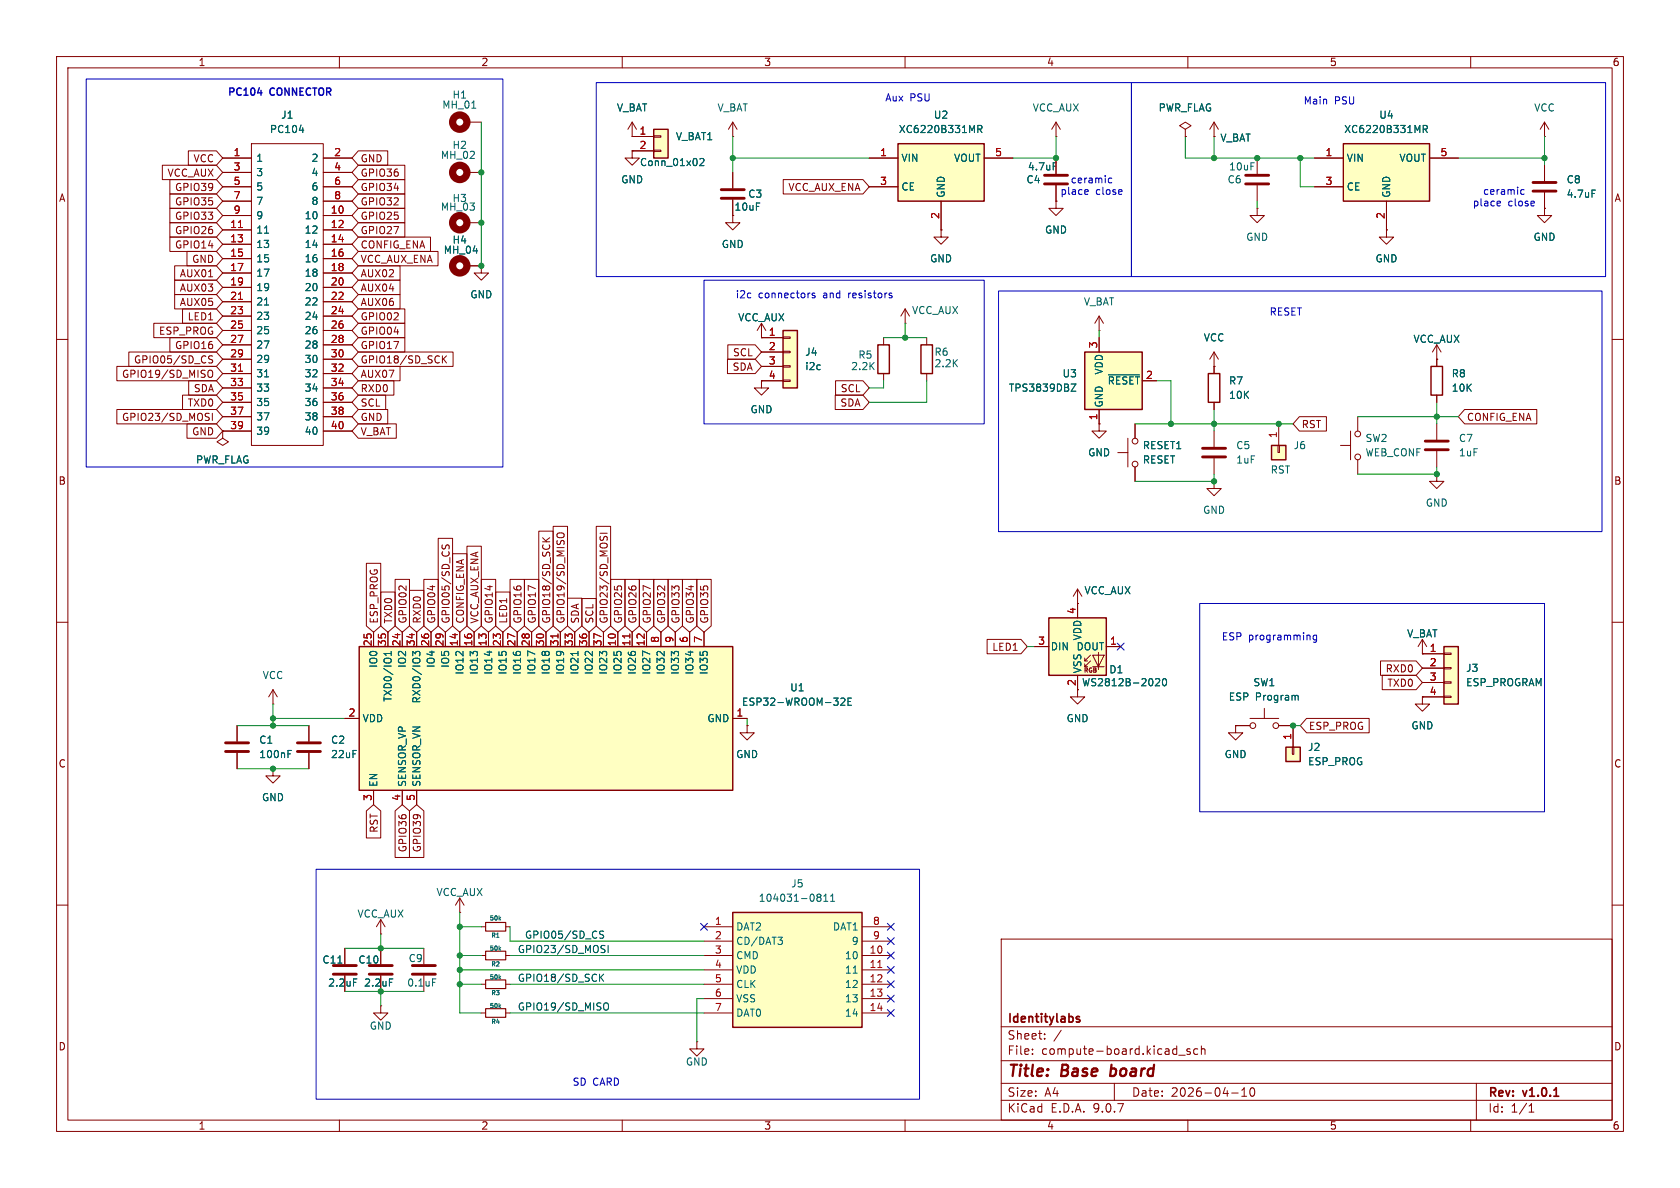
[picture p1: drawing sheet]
<svg xmlns="http://www.w3.org/2000/svg" width="297mm" height="210mm" viewBox="0 0 297 210" stroke-linecap="round" stroke-linejoin="round" font-family="sans-serif">
<g fill="none" stroke="#840000" stroke-width=".18">
<path d="M10 10h277v190h-277zM12 12h273v186h-273zM60 10v2M110 10v2M160 10v2M210 10v2M260 10v2M129.5 24.1h.1M129.5 21.6l-.7 1.3M129.5 21.6l.8 1.3M129.5 21.6v2.5M10 60h2"/>
<path d="M254 63.5v1.3M254 69.9v1.2M285 60h2M10 110h2M285 110h2M10 160h2M177 166h108v32h-108zM285 160h2M60 198v2M110 198v2M160 198v2M177 194.5h108"/>
<path d="M177 191.5h108M177 187.5h108M177 181.5h108M182.5 186.3v.1M182.5 185.5v.1M184.7 183.6v.1M184.7 182.8v.1M187.6 182.1l-1.3 2M197 191.5v3M208.4 186.5h1.1M210 198v2M210.4 185.5l-.4-.1-.2 .2 .1 .2 .5 .2v.3h-.6"/>
<path d="M211.7 185.5l-.4-.1-.3 .3v.4l.2 .2h.5M212.4 185.5l.2-.1 .4 .1v.9M212.4 184.9v1.5M217.7 193.2h1.2M219.5 193.8h.9M219.5 192.7l.5-.4v1.5M221.1 192.4l.2-.1a.81 .81 0 0 1 .6 .6 .81 .81 0 0 1-.3 .8l-.1 .1a.81 .81 0 0 1-.4-1.4zM260 198v2M261 191.5v6.5M270.3 196.6h.9M270.3 195.5l.4-.4v1.5"/>
</g>
<path d="M190.8 179.8l-.3-.1-.2 .2v.2l.5 .2v.3h-.5M274.7 193.8h.9" fill="none" stroke="#840000" stroke-width=".3"/>
<path d="M196.3 190.1l.1 .1M196.5 188.2l-.2 2" fill="none" stroke="#840000" stroke-width=".4"/>
<path d="M253 64.8h2v5.1h-2z" fill="none" stroke="#840000" stroke-width=".25"/>
<path d="M115.6 22.9h2.5v5h-2.5z" fill="#ffffc2"/>
<path d="M115.6 22.9h2.5v5h-2.5z" fill="none" stroke="#840000" stroke-width=".25"/>
<g fill="none" stroke="#840000" stroke-width=".18">
<path d="M111.8 26.7v1.2h1.2l-1.2 1.3-1.3-1.3h1.3M111.8 26.7h.1M111.8 24.1h3.8M111.8 26.7h3.8M115.6 24h1.2v.3h-1.2zM115.6 26.5h1.2v.3h-1.2zM129.5 38.1v1.3h1.3l-1.3 1.2-1.2-1.2h1.2M129.5 38.1h.1M129.5 30.5v2.8M129.5 35.3v2.8M273 24.1h.1M273 36.8v1.3h1.3l-1.3 1.3-1.2-1.3h1.2"/>
<path d="M273 36.8h.1M273 21.6v2.5M273 29.2v2.8M273 34v2.8M273 21.6l-.7 1.3M273 21.6l.8 1.3M132.1 128.3v1.2h1.2l-1.2 1.3-1.3-1.3h1.3M132.1 128.3h.1"/>
</g>
<path d="M123.7 28.1l.5-.1 .2 .4-.7 .9h.7M281.4 33.6h.7" fill="none" stroke="#006464" stroke-width=".18"/>
<path d="M127.5 35.1h4.1M127.5 33.5h4.1M271 32.3h4.1M271 33.8h4.1" fill="none" stroke="#840000" stroke-width=".51"/>
<path d="M237.5 25.4h15.2v10.2h-15.2z" fill="#ffffc2"/>
<path d="M237.5 25.4h15.2v10.2h-15.2zM213.6 66h2v5.1h-2z" fill="none" stroke="#840000" stroke-width=".25"/>
<g fill="none" stroke="#840000" stroke-width=".18">
<path d="M111.8 24.1h.1M111.8 21.6l-.8 1.3M111.8 21.6l.7 1.3M111.8 21.6v2.5M186.7 35.6v1.2h1.3l-1.3 1.3-1.3-1.3h1.3M186.7 35.6h.1M186.7 27.9v2.8M186.7 32.8v2.8M209.5 22.9l1.1-.7-1.1-.6-1 .6 1 .7v1.2M209.5 24.1h.1M214.6 24.1h.1M214.6 21.6v2.5"/>
<path d="M214.6 21.6l-.7 1.3M214.6 21.6l.8 1.3M222.2 36.8v1.3h1.3l-1.3 1.3-1.2-1.3h1.2M222.2 36.8h.1M222.2 27.9v2.8M222.2 32.8v2.8M232.4 27.9h5.1M232.4 33h5.1M245.1 35.6v5M252.7 27.9h5.1M166.4 40.6v1.3h1.2l-1.2 1.3-1.3-1.3h1.3M166.4 40.6h.1"/>
<path d="M245.1 40.6v1.3h1.3l-1.3 1.3-1.3-1.3h1.3M245.1 40.6h.1M214.6 64.8h.1M214.6 62.2l-.7 1.3M214.6 62.2l.8 1.3M214.6 62.2v3.8M214.6 71.1v1.3M254 63.5h.1M254 61l-.8 1.2M254 61l.8 1.2M254 61v2.5M254 74.9v2.8"/>
<path d="M254 79.8v2.8"/>
</g>
<path d="M186.2 28.8h.6M251.6 22.8h.6l.1-.2v-.3l-.7-.1v1.2M251.9 22.8l.4 .6" fill="none" stroke="#006464" stroke-width=".18"/>
<path d="M184.7 31h4M184.7 32.5h4M220.2 31h4.1M220.2 32.5h4.1M252 78h4M252 79.5h4" fill="none" stroke="#840000" stroke-width=".51"/>
<path d="M158.7 25.4h15.3v10.2h-15.3z" fill="#ffffc2"/>
<path d="M158.7 25.4h15.3v10.2h-15.3zM162.8 61h2v5h-2z" fill="none" stroke="#840000" stroke-width=".25"/>
<g fill="none" stroke="#840000" stroke-width=".18">
<path d="M153.7 27.9h5M153.7 33h5M166.4 35.6v5M174 27.9h5.1M186.7 24.1h.1M186.7 21.6l-.8 1.3M186.7 21.6l.8 1.3M186.7 21.6v2.5M160 57.2h.1M160 54.6l-.7 1.3M160 54.6l.8 1.3M160 54.6v2.6"/>
<path d="M163.8 59.7v1.3M163.8 66v1.3M67.3 165.1h.1M67.3 162.6l-.8 1.2M67.3 162.6l.8 1.2M67.3 162.6v2.5"/>
</g>
<path d="M172.9 22.8h.6l.1-.2-.1-.3-.6-.1v1.2M173.2 22.8l.4 .6" fill="none" stroke="#006464" stroke-width=".18"/>
<path d="M129.5 161.3h22.9v20.3h-22.9z" fill="#ffffc2"/>
<path d="M129.5 161.3h22.9v20.3h-22.9z" fill="none" stroke="#840000" stroke-width=".25"/>
<g fill="none" stroke="#840000" stroke-width=".18">
<path d="M48.3 124.5h.1M48.3 121.9l-.8 1.3M48.3 121.9l.7 1.3M48.3 121.9v2.6M54.6 128.3v2.8M54.6 133.1v2.8M81.3 158.8l-.8 1.2M81.3 158.8l.7 1.2M81.3 158.8v2.5M61 167.6v2.8M61 172.5v2.8M67.3 177.8v1.3h1.3l-1.3 1.2-1.3-1.2h1.3"/>
<path d="M67.3 177.8h.1M67.3 167.6v2.8M67.3 172.5v2.8M74.9 167.6v2.8M74.9 172.5v2.8M81.3 161.3h.1M85.1 163.8h.8M85.1 168.9h.8M85.1 174h.8M85.1 179.1h.8M89.4 163.8h.8M89.4 168.9h.8"/>
<path d="M89.4 174h.8M89.4 179.1h.8M124.5 163.8h5M124.5 166.4h5M124.5 168.9h5M124.5 171.5h5M124.5 174h5M124.5 176.5h5M124.5 179.1h5M152.4 163.8h5.1M152.4 166.4h5.1M152.4 168.9h5.1"/>
<path d="M152.4 171.5h5.1M152.4 174h5.1M152.4 176.5h5.1M152.4 179.1h5.1M123.2 184.2v1.2h1.3l-1.3 1.3-1.3-1.3h1.3M123.2 184.2h.1"/>
</g>
<g fill="none" stroke="#006464" stroke-width=".18">
<path d="M144.7 158.1h.2l.2 .2-.2 .3M144.7 158.6h.2M144.9 158.6l.2 .2v.3l-.1 .2h-.3M145.6 159.3h.8M145.6 158.4l.4-.3v1.2M146.8 159.3h.8M146.8 158.4l.4-.3v1.2M59.7 170.3h.8M62.5 173h.6M68.8 173h.7M76.5 173h.6M137.5 165.7h.8l-.4 .5"/>
<path d="M138.1 166.2l.2 .2v.3l-.2 .2M150.8 172h.7"/>
</g>
<path d="M155.2 171h.7" fill="none" stroke="#a90000" stroke-width=".18"/>
<path d="M85.9 163.1h3.5v1.5h-3.5zM85.9 178.3h3.5v1.5h-3.5zM85.9 168.1h3.5v1.6h-3.5zM85.9 173.2h3.5v1.6h-3.5z" fill="none" stroke="#840000" stroke-width=".2"/>
<path d="M52.6 131.3h4M52.6 132.8h4M58.9 170.7h4.1M58.9 172.2h4.1M65.3 170.7h4M65.3 172.2h4M72.9 170.7h4.1M72.9 172.2h4.1" fill="none" stroke="#840000" stroke-width=".51"/>
<path d="M63.5 114.3h66v25.4h-66z" fill="#ffffc2"/>
<path d="M63.5 114.3h66v25.4h-66z" fill="none" stroke="#840000" stroke-width=".25"/>
<g fill="none" stroke="#840000" stroke-width=".18">
<path d="M39.4 30.5h5M39.4 27.9h5M39.4 33h5M39.4 35.6h5M39.4 38.1h5M44.4 25.4h12.7v53.3h-12.7zM57.1 30.5h5.1M57.1 27.9h5.1M57.1 33h5.1M57.1 35.6h5.1M57.1 38.1h5.1M82.5 30.5h2.6"/>
<path d="M82.5 21.6h2.6M82.5 39.4h2.6M39.4 40.6h5M39.4 43.2h5M39.4 45.7h5M39.4 48.3h5M39.4 50.8h5M39.4 53.3h5M39.4 55.9h5M39.4 58.4h5M57.1 40.6h5.1M57.1 43.2h5.1"/>
<path d="M57.1 45.7h5.1M57.1 48.3h5.1M57.1 50.8h5.1M57.1 53.3h5.1M57.1 55.9h5.1M57.1 58.4h5.1M82.5 47h2.6M85.1 47v1.3h1.3l-1.3 1.2-1.3-1.2h1.3M85.1 47h.1M134.6 59.7h.1M134.6 57.2l-.7 1.2M134.6 57.2l.8 1.2"/>
<path d="M134.6 57.2v2.5M39.4 76.2v1.3l1 .6-1 .6-1-.6 1-.6M39.4 76.2h.1M39.4 61h5M39.4 63.5h5M39.4 66h5M39.4 68.6h5M39.4 71.1h5M39.4 73.7h5M39.4 76.2h5M57.1 61h5.1M57.1 63.5h5.1"/>
<path d="M57.1 66h5.1M57.1 68.6h5.1M57.1 71.1h5.1M57.1 73.7h5.1M57.1 76.2h5.1M66 111.8v2.5M68.6 111.8v2.5M71.1 111.8v2.5M73.7 111.8v2.5M76.2 111.8v2.5M78.7 111.8v2.5M81.3 111.8v2.5"/>
<path d="M83.8 111.8v2.5M86.4 111.8v2.5M88.9 111.8v2.5M91.4 111.8v2.5M94 111.8v2.5M96.5 111.8v2.5M99.1 111.8v2.5M101.6 111.8v2.5M104.1 111.8v2.5M106.7 111.8v2.5M109.2 111.8v2.5M111.8 111.8v2.5"/>
<path d="M114.3 111.8v2.5M116.8 111.8v2.5M119.4 111.8v2.5M121.9 111.8v2.5M124.5 111.8v2.5M41.9 128.3v2.8M41.9 133.1v2.8M48.3 135.9v1.3h1.2l-1.2 1.2-1.3-1.2h1.3M48.3 135.9h.1M61 127h2.5M66 139.7v2.5M71.1 139.7v2.5"/>
<path d="M73.7 139.7v2.5M129.5 127h2.6"/>
</g>
<g fill="none" stroke="#006464" stroke-width=".18">
<path d="M83.4 19.1h.7M52.9 23h.8M46.8 41.2h.7M46.8 53.9h.7M46.8 66.6h.7M69.2 115.2v.7M69.2 115.5h-1.3l.4 .4M74.2 115.9v-.5l-.1-.2h-.5l-.1 .4-.5-.4v.7M102.2 115.2v.7M50.9 133.3h.4M50.9 132.7h.6M148.7 123.5l.4-.1 .3 .4-.8 .9h.8"/>
<path d="M149.9 124h.4M150.5 123.4h-.6v1.3h.6"/>
</g>
<path d="M42.2 40.2h.7M42.2 52.9h.7M42.2 65.6h.7M98.6 112.1v.7M111.3 112.1v.7" fill="none" stroke="#a90000" stroke-width=".18"/>
<path d="M39.9 131.3h4M39.9 132.8h4" fill="none" stroke="#840000" stroke-width=".51"/>
<g fill="none" stroke="#840000" stroke-width="1.3">
<circle cx="81.3" cy="21.6" r="1.27"/>
<circle cx="81.3" cy="39.4" r="1.27"/>
<circle cx="81.3" cy="30.5" r="1.27"/>
<circle cx="81.3" cy="47" r="1.27"/>
</g>
<path d="M138.4 58.4h2.6v10.2h-2.6z" fill="#ffffc2"/>
<path d="M138.4 58.4h2.6v10.2h-2.6zM155.2 61h2v5h-2z" fill="none" stroke="#840000" stroke-width=".25"/>
<g fill="none" stroke="#840000" stroke-width=".18">
<path d="M134.6 59.7h3.8M138.4 59.6h1.3v.2h-1.3zM156.2 59.7v1.3M194.3 58.4h.1M194.3 55.9l-.8 1.3M194.3 55.9l.8 1.3M194.3 55.9v2.5M134.6 67.3v1.3h1.3l-1.3 1.3-1.3-1.3h1.3M134.6 67.3h.1M134.6 62.2h3.8M134.6 64.8h3.8M134.6 67.3h3.8"/>
<path d="M138.4 62.1h1.3v.3h-1.3zM138.4 64.6h1.3v.3h-1.3zM138.4 67.2h1.3v.2h-1.3zM156.2 66v1.3M214.6 76.2v2.8M237 78.7h1.8M238.8 76.2v5.1M240 73.7v2.5M214.6 85.1v1.3h1.3l-1.3 1.2-1.2-1.2h1.2M214.6 85.1h.1M214.6 81v2.8M240 81.3v2.5"/>
<path d="M254 83.8v1.3h1.3l-1.3 1.3-1.3-1.3h1.3M254 83.8h.1M190.5 106.7h.1M190.5 104.1l-.8 1.3M190.5 104.1l.8 1.3M190.5 104.1v2.6M190.5 121.9v1.3h1.3l-1.3 1.3-1.3-1.3h1.3"/>
<circle cx="240" cy="76.7" r=".51"/>
<circle cx="240" cy="80.8" r=".51"/>
</g>
<path d="M212.6 79.2h4.1M212.6 80.8h4.1" fill="none" stroke="#840000" stroke-width=".51"/>
<path d="M224.8 78.7h2.5v2.6h-2.5z" fill="#ffffc2"/>
<path d="M224.8 78.7h2.5v2.6h-2.5z" fill="none" stroke="#840000" stroke-width=".25"/>
<path d="M225.9 78.7h.3v1.3h-.3zM226.1 74.9v3.8" fill="none" stroke="#840000" stroke-width=".18"/>
<path d="M185.4 109.2h10.2v10.2h-10.2z" fill="#ffffc2"/>
<path d="M182.9 114.3h2.5M190.5 106.7v2.5M190.5 119.4v2.5M191.8 116.8h.5M191.8 117.9h.5M192.8 115.8l-1 1v-.5M192.8 116.8l-1 1.1v-.6M193.2 115.8h2l-1 2.1zM193.2 117.9h2M194.2 115.3v3.1M195.6 114.3h2.5" fill="none" stroke="#840000" stroke-width=".18"/>
<path d="M185.4 109.2h10.2v10.2h-10.2z" fill="none" stroke="#840000" stroke-width=".25"/>
<path d="M204.3 120.1l.5-.1 .2 .3-.8 .9h.8M205.6 120.1l.2-.1a.68 .68 0 0 1 .4 .6 .68 .68 0 0 1-.4 .6l-.2-.1-.1-.4z" fill="none" stroke="#006464" stroke-width=".18"/>
<path d="M255.3 114.3h2.5v10.2h-2.5z" fill="#ffffc2"/>
<path d="M255.3 114.3h2.5v10.2h-2.5z" fill="none" stroke="#840000" stroke-width=".25"/>
<g fill="none" stroke="#840000" stroke-width=".18">
<path d="M251.5 115.6h.1M251.5 115.6h3.8M251.5 118.1h3.8M251.5 113l-.8 1.3M251.5 113l.7 1.3M251.5 113v2.6M255.3 115.4h1.2v.3h-1.2zM255.3 118h1.2v.2h-1.2zM251.5 123.2v1.3h1.2l-1.2 1.2-1.3-1.2h1.3M251.5 123.2h.1M251.5 120.7h3.8M251.5 123.2h3.8"/>
<path d="M255.3 120.5h1.2v.3h-1.2zM255.3 123.1h1.2v.2h-1.2z"/>
</g>
<path d="M227.3 132.1h2.6v2.5h-2.6z" fill="#ffffc2"/>
<path d="M227.3 132.1h2.6v2.5h-2.6z" fill="none" stroke="#840000" stroke-width=".25"/>
<g fill="none" stroke="#840000" stroke-width=".18">
<path d="M218.4 128.3v1.2h1.3l-1.3 1.3-1.2-1.3h1.2M218.4 128.3h.1M218.4 128.3h2.6M221 127h5.1M223.5 125.2v1.8M226.1 128.3h2.5v3.8M228.5 132.1h.2v1.3h-.2z"/>
<circle cx="221.5" cy="128.3" r=".51"/>
<circle cx="225.6" cy="128.3" r=".51"/>
</g>
<path d="M229.1 122.9l.4 .2v.7" fill="none" stroke="#006464" stroke-width=".18"/>
<path d="M191.8 62.2h10.1v10.2h-10.1z" fill="#ffffc2"/>
<path d="M191.8 62.2h10.1v10.2h-10.1z" fill="none" stroke="#840000" stroke-width=".25"/>
<g fill="none" stroke="#840000" stroke-width=".18">
<path d="M28.7 29.2h9.6l1.1 1.3-1.1 1.3h-9.6zM30 36.8h8.3l1.1 1.3-1.1 1.3h-8.3zM30 39.4h8.3l1.1 1.2-1.1 1.3h-8.3zM30 34.3h8.3l1.1 1.3-1.1 1.2h-8.3zM30 31.7h8.3l1.1 1.3-1.1 1.3h-8.3zM33.3 26.7h5l1.1 1.2-1.1 1.3h-5zM39.4 27.9h5M39.4 33h5M39.4 30.5h5M39.4 35.6h5M39.4 38.1h5M57.1 27.9h5.1"/>
<path d="M57.1 33h5.1M57.1 30.5h5.1M57.1 35.6h5.1M57.1 38.1h5.1M63.3 39.4h8.3v2.5h-8.3l-1.1-1.3zM63.3 36.8h8.3v2.6h-8.3l-1.1-1.3zM63.3 34.3h8.3v2.5h-8.3l-1.1-1.2zM63.3 26.7h5.2v2.5h-5.2l-1.1-1.3zM63.3 29.2h8.3v2.6h-8.3l-1.1-1.3zM63.3 31.7h8.3v2.6h-8.3l-1.1-1.3zM111.8 26.7h.1M111.8 24.1h.1"/>
<path d="M111.8 24.1h3.8M111.8 26.7h3.8M129.5 38.1h.1M129.5 30.5v2.8M129.5 35.3v2.8M138.5 31.7h14.1l1.1 1.3-1.1 1.3h-14.1zM153.7 27.9h5M153.7 33h5M166.4 35.6v5M174 27.9h5.1M186.7 35.6h.1M186.7 27.9v2.8"/>
<path d="M186.7 32.8v2.8M209.5 24.1h.1M214.6 24.1h.1M232.4 27.9h5.1M232.4 33h5.1M245.1 35.6v5M252.7 27.9h5.1M273 36.8h.1M273 29.2v2.8M273 34v2.8M27.2 57.1h11.1l1.1 1.3-1.1 1.3h-11.1zM30 41.9h8.3l1.1 1.3-1.1 1.3h-8.3z"/>
<path d="M30 59.7h8.3l1.1 1.3-1.1 1.2h-8.3zM30.9 47h7.4l1.1 1.3-1.1 1.2h-7.4zM30.9 49.5h7.4l1.1 1.3-1.1 1.3h-7.4zM30.9 52.1h7.4l1.1 1.2-1.1 1.3h-7.4zM32.3 54.6h6l1.1 1.3-1.1 1.3h-6zM33.1 44.4h5.2l1.1 1.3-1.1 1.3h-5.2zM36.9 48.9h.7M39.4 40.6h5M39.4 43.2h5M39.4 45.7h5M39.4 48.3h5M39.4 50.8h5"/>
<path d="M39.4 53.3h5M39.4 55.9h5M39.4 58.4h5M57.1 40.6h5.1M57.1 43.2h5.1M57.1 45.7h5.1M57.1 48.3h5.1M57.1 50.8h5.1M57.1 53.3h5.1M57.1 55.9h5.1M57.1 58.4h5.1M63.3 49.5h7.4v2.6h-7.4l-1.1-1.3z"/>
<path d="M63.3 47h7.4v2.5h-7.4l-1.1-1.2zM63.3 59.7h8.3v2.5h-8.3l-1.1-1.2zM63.3 52.1h7.4v2.5h-7.4l-1.1-1.3zM63.3 41.9h12.8v2.6h-12.8l-1.1-1.3zM63.3 44.4h14.1v2.6h-14.1l-1.1-1.3zM63.3 54.6h8.3v2.6h-8.3l-1.1-1.3zM63.3 57.1h8.3v2.6h-8.3l-1.1-1.3zM82.5 47h2.6M85.1 47h.1M134.6 59.7h.1M134.6 59.7h3.8M166.4 40.6h.1"/>
<path d="M194.3 59.7v2.5M245.1 40.6h.1M20.7 72.4h17.6l1.1 1.3-1.1 1.2h-17.6zM20.7 64.8h17.6l1.1 1.2-1.1 1.3h-17.6zM22.8 62.2h15.5l1.1 1.3-1.1 1.3h-15.5zM32.3 69.8h6l1.1 1.3-1.1 1.3h-6zM33.1 74.9h5.2l1.1 1.3-1.1 1.3h-5.2zM33.4 67.3h4.9l1.1 1.3-1.1 1.3h-4.9zM36.5 73.1h.5M36.8 73.7l.2 .3-.2 .3M36.8 65.6l.3-.2a.43 .43 0 0 1 .5 .5v.4a.43 .43 0 0 1-.3 .4 .43 .43 0 0 1-.5-.2M36.9 63.3l.7 .5-.2 .4-.5-.1"/>
<path d="M37.5 73.1v1.2M37.6 63l-.5-.1-.2 .2M39.4 76.2h.1M39.4 61h5M39.4 63.5h5M39.4 66h5M39.4 68.6h5M39.4 71.1h5M39.4 73.7h5M39.4 76.2h5M57.1 61h5.1M57.1 63.5h5.1"/>
<path d="M57.1 66h5.1M57.1 68.6h5.1M57.1 71.1h5.1M57.1 73.7h5.1M57.1 76.2h5.1M63.3 67.3h6.3v2.6h-6.3l-1.1-1.3zM63.3 74.9h6.8v2.6h-6.8l-1.1-1.3zM63.3 72.4h5.2v2.5h-5.2l-1.1-1.2zM63.3 62.2h16.8v2.6h-16.8l-1.1-1.3zM63.3 69.8h4.9v2.6h-4.9l-1.1-1.3zM63.3 64.8h7.4v2.5h-7.4l-1.1-1.3zM78.4 63.4l.5 .8"/>
<path d="M78.9 62.9l-.7 .7M128.6 63.5h4.9l1.1 1.3-1.1 1.2h-4.9zM128.7 61h4.8l1.1 1.2-1.1 1.3h-4.8zM134.6 67.3h.1M134.6 67.3h3.8M134.6 62.2h3.8M134.6 64.8h3.8M147.7 69.8h4.9l1.1 1.3-1.1 1.3h-4.9zM147.7 67.3h4.9l1.1 1.3-1.1 1.3h-4.9zM194.3 74.9v1.3h1.3l-1.3 1.3-1.3-1.3h1.3M194.3 74.9h.1M194.3 72.4v2.5"/>
<path d="M199.4 77.5v5.1M200.7 74.9v2.6M201.9 67.3h2.6M214.6 64.8h.1M214.6 64.8v1.2M214.6 71.1v1.3M229.7 73.7h4.8v2.5h-4.8l-1.1-1.3zM254 63.5h.1M254 63.5v1.3M254 69.9v1.2M258.9 72.4h12.8v2.5h-12.8l-1.1-1.2zM64.8 99.6h2.5v11l-1.3 1.2-1.2-1.2z"/>
<path d="M77.5 95.2h2.5v15.4l-1.3 1.2-1.2-1.2zM78.2 96.3l-.1 .5 .3 .2M78.5 97l.5-.7 .4 .3-.1 .4M80 97.9h2.6v12.7l-1.3 1.2-1.3-1.2zM82.5 96.6h2.6v14l-1.3 1.2-1.3-1.2zM95.2 93.9h2.6v16.7l-1.3 1.2-1.3-1.2zM95.9 95.1l.7 .7M97.2 95.1l-.7 .5M97.8 93h2.5v17.6l-1.2 1.2-1.3-1.2zM98.6 95l-.1-.3a.43 .43 0 0 1 .4-.5h.4a.43 .43 0 0 1 .4 .3 .43 .43 0 0 1-.2 .5M105.4 93h2.6v17.6l-1.3 1.2-1.3-1.2zM106.1 94.3h1.3"/>
<path d="M106.1 94.8v.5M106.7 95.1l.3-.3 .4 .3M197.6 80h1.8M200.7 82.6v2.5M66 111.8v2.5M67.3 104.7h2.6v5.9l-1.3 1.2-1.3-1.2zM68.6 111.8v2.5M69.8 102.4h2.6v8.2l-1.3 1.2-1.3-1.2zM71.1 111.8v2.5M72.4 104.4h2.5v6.2l-1.2 1.2-1.3-1.2zM73.7 111.8v2.5M74.9 102.4h2.6v8.2l-1.3 1.2-1.3-1.2z"/>
<path d="M76.2 111.8v2.5M78.7 111.8v2.5M81.3 111.8v2.5M83.8 111.8v2.5M85.1 102.4h2.5v8.2l-1.2 1.2-1.3-1.2zM86.4 111.8v2.5M87.6 104.7h2.6v5.9l-1.3 1.2-1.3-1.2zM88.9 111.8v2.5M90.2 102.4h2.5v8.2l-1.3 1.2-1.2-1.2zM91.4 111.8v2.5M92.7 102.4h2.6v8.2l-1.3 1.2-1.3-1.2zM94 111.8v2.5"/>
<path d="M96.5 111.8v2.5M99.1 111.8v2.5M100.3 105.7h2.6v4.9l-1.3 1.2-1.3-1.2zM101.6 111.8v2.5M102.9 105.8h2.5v4.8l-1.3 1.2-1.2-1.2zM104.1 111.8v2.5M106.7 111.8v2.5M107.9 102.4h2.6v8.2l-1.3 1.2-1.3-1.2zM109.2 111.8v2.5M110.5 102.4h2.5v8.2l-1.2 1.2-1.3-1.2zM111.8 111.8v2.5M113 102.4h2.6v8.2l-1.3 1.2-1.3-1.2z"/>
<path d="M114.3 111.8v2.5M115.6 102.4h2.5v8.2l-1.3 1.2-1.2-1.2zM116.8 111.8v2.5M118.1 102.4h2.6v8.2l-1.3 1.2-1.3-1.2zM119.4 111.8v2.5M120.6 102.4h2.6v8.2l-1.3 1.2-1.3-1.2zM121.9 111.8v2.5M123.2 102.4h2.5v8.2l-1.2 1.2-1.3-1.2zM124.5 111.8v2.5M174.5 113h6l1.1 1.3-1.1 1.3h-6zM182.9 114.3h2.5M190.5 106.7h.1"/>
<path d="M190.5 106.7v2.5M190.5 119.4v2.5M195.6 114.3h2.5M244.1 116.8h6.2l1.2 1.3-1.2 1.3h-6.2zM244.4 119.4h5.9l1.2 1.3-1.2 1.2h-5.9zM251.5 115.6h.1M251.5 115.6h3.8M251.5 118.1h3.8M41.9 128.3v2.8M41.9 133.1v2.8M48.3 135.9h.1M54.6 128.3v2.8"/>
<path d="M54.6 133.1v2.8M61 127h2.5M66 139.7v2.5M71.1 139.7v2.5M73.7 139.7v2.5M129.5 127h2.6M132.1 128.3h.1M218.4 128.3h.1M218.4 128.3h2.6M226.1 128.3h2.5v3.8M231 127h11.1v2.5h-11.1l-1.1-1.2zM251.5 123.2h.1"/>
<path d="M251.5 120.7h3.8M251.5 123.2h3.8M64.8 143.4l1.2-1.2 1.3 1.2v4.7h-2.5zM69.8 143.4l1.3-1.2 1.3 1.2v8.2h-2.6zM72.4 143.4l1.3-1.2 1.2 1.2v8.2h-2.5zM61 167.6v2.8M61 172.5v2.8M67.3 167.6v2.8M67.3 172.5v2.8"/>
<circle cx="200.7" cy="78" r=".51"/>
<circle cx="200.7" cy="82" r=".51"/>
</g>
<g fill="none" stroke="#006464" stroke-width=".18">
<path d="M52.9 23h.8M123.7 28.1l.5-.1 .2 .4-.7 .9h.7M172.9 22.8h.6l.1-.2-.1-.3-.6-.1v1.2M173.2 22.8l.4 .6M186.2 28.8h.6M251.6 22.8h.6l.1-.2v-.3l-.7-.1v1.2M251.9 22.8l.4 .6M281.4 33.6h.7M46.8 41.2h.7M46.8 53.9h.7M46.8 66.6h.7M189.4 67.9h.8l-.8 1.3h.8"/>
<path d="M196 66.3h5.4M69.2 115.2v.7M69.2 115.5h-1.3l.4 .4M74.2 115.9v-.5l-.1-.2h-.5l-.1 .4-.5-.4v.7M102.2 115.2v.7M50.9 133.3h.4M50.9 132.7h.6M148.7 123.5l.4-.1 .3 .4-.8 .9h.8M149.9 124h.4M150.5 123.4h-.6v1.3h.6M204.3 120.1l.5-.1 .2 .3-.8 .9h.8M205.6 120.1l.2-.1a.68 .68 0 0 1 .4 .6 .68 .68 0 0 1-.4 .6l-.2-.1-.1-.4z"/>
<path d="M229.1 122.9l.4 .2v.7M59.7 170.3h.8M62.5 173h.6M68.8 173h.7"/>
</g>
<path d="M106 165l.7 .5-.2 .4-.5-.1M106.2 172.8l.5 .7M106.5 167.1l.5 .1M106.7 172.2l-.7 .7M106.7 164.6h-.5l-.2 .2M106.7 167.8l.3 .2-.3 .4M106.8 177.5l.2-.2a.43 .43 0 0 1 .6 .4v.4a.43 .43 0 0 1-.3 .5 .43 .43 0 0 1-.5-.2M107.5 167.1v1.3" fill="none" stroke="#0f0f0f" stroke-width=".18"/>
<g fill="none" stroke="#009600" stroke-width=".18">
<path d="M85.1 21.6v25.4M129.5 27.9h24.2M129.5 24.1v6.4M186.7 24.1v3.8h-7.6M209.5 24.1v3.8h22.9M214.6 24.1v3.8M222.2 35.6v1.2M229.9 27.9v5.1h2.5M257.8 27.9h15.2M273 24.1v5.1M156.2 59.7h7.6M160 57.2v2.5"/>
<path d="M194.3 58.4v1.3M156.2 67.3v1.3h-2.5M163.8 67.3v3.8h-10.1M200.7 74.9h27.9M204.5 67.3h2.5v7.6M214.6 72.4v3.8M240 73.7h17.8M254 71.1v3.8M214.6 83.8v1.3h-13.9M254 82.6v1.2h-14M181.6 114.3h1.3M41.9 128.3h12.7"/>
<path d="M41.9 135.9h12.7M48.3 124.5v3.8M48.3 127h12.7M132.1 127v1.3M228.6 128.3h1.3M61 167.6h13.9M61 175.3h13.9M67.3 165.1v2.5M67.3 175.3v2.5M81.3 174h3.8M81.3 168.9h3.8M81.3 171.5h43.2"/>
<path d="M81.3 161.3v17.8h3.8M81.3 163.8h3.8M90.2 174h34.3M90.2 168.9h34.3M90.2 179.1h34.3M90.2 163.8v2.6h34.3M124.5 176.5h-1.3v7.7"/>
</g>
<g fill="none" stroke="#000084" stroke-width=".18">
<path d="M197.5 113.7l1.2 1.2M198.7 113.7l-1.2 1.2M123.9 163.2l1.2 1.2M125.1 163.2l-1.2 1.2M156.9 163.2l1.2 1.2M156.9 165.8l1.2 1.2M156.9 170.8l1.2 1.3M156.9 178.5l1.2 1.2M156.9 168.3l1.2 1.2M156.9 173.4l1.2 1.2M156.9 175.9l1.2 1.2M158.1 163.2l-1.2 1.2"/>
<path d="M158.1 165.8l-1.2 1.2M158.1 170.8l-1.2 1.3M158.1 178.5l-1.2 1.2M158.1 168.3l-1.2 1.2M158.1 173.4l-1.2 1.2M158.1 175.9l-1.2 1.2"/>
</g>
<g fill="none" stroke="#0000c2" stroke-width=".18">
<path d="M15.2 14h73.7v68.6h-73.7zM105.4 14.6h94.6v34.3h-94.6zM200 14.6h83.8v34.3h-83.8zM192 33.5l.3 .1 .1 .2-.6 .1M192.3 34.3l-.3 .1M195.9 32.1l.3 .2h.3M196.5 31.5h-.3l-.3 .2M264.8 35.6h.4l.1 .3-.6 .1M265.2 36.3l-.4 .1M268.8 34.1l.3 .3 .3-.1M269.4 33.6l-.3-.1-.3 .3M124.5 49.5h49.5v25.4h-49.5z"/>
<path d="M144 51.9l-.3-.1-.1 .2v.2l.4 .1v.3h-.4M157.4 52.2l.3 .1v.2l-.2 .2h-.2M157.4 51.8l.3 .1M176.5 51.4h106.7v42.6h-106.7zM212.1 106.7h60.9v36.8h-60.9zM232.8 112.3v1l-.3 .2h-.3M232.8 112.3h-.4l-.3 .2 .2 .6h.5M55.9 153.7h106.7v40.6h-106.7z"/>
</g>
<path d="M45.5 16.4h.8M46.1 16v.8" fill="none" stroke="#0000c2" stroke-width=".25"/>
<path d="M42.2 40.2h.7M42.2 52.9h.7M42.2 65.6h.7M98.6 112.1v.7M111.3 112.1v.7" fill="none" stroke="#a90000" stroke-width=".18"/>
<g fill="#009600" stroke="#009600" stroke-width=".18">
<circle cx="254" cy="83.8" r=".46"/>
<circle cx="207" cy="74.9" r=".46"/>
<circle cx="214.6" cy="85.1" r=".46"/>
<circle cx="228.6" cy="128.3" r=".46"/>
<circle cx="160" cy="59.7" r=".46"/>
<circle cx="229.9" cy="27.9" r=".46"/>
<circle cx="186.7" cy="27.9" r=".46"/>
<circle cx="222.2" cy="27.9" r=".46"/>
<circle cx="214.6" cy="27.9" r=".46"/>
<circle cx="214.6" cy="74.9" r=".46"/>
<circle cx="226.1" cy="74.9" r=".46"/>
<circle cx="273" cy="27.9" r=".46"/>
<circle cx="254" cy="73.7" r=".46"/>
<circle cx="85.1" cy="30.5" r=".46"/>
<circle cx="85.1" cy="39.4" r=".46"/>
<circle cx="85.1" cy="47" r=".46"/>
<circle cx="129.5" cy="27.9" r=".46"/>
<circle cx="48.3" cy="128.3" r=".46"/>
<circle cx="81.3" cy="171.5" r=".46"/>
<circle cx="81.3" cy="168.9" r=".46"/>
<circle cx="81.3" cy="163.8" r=".46"/>
<circle cx="48.3" cy="127" r=".46"/>
<circle cx="48.3" cy="135.9" r=".46"/>
<circle cx="81.3" cy="174" r=".46"/>
<circle cx="67.3" cy="175.3" r=".46"/>
<circle cx="67.3" cy="167.6" r=".46"/>
</g>
<g font-size="2.8" fill="#840000">
<text x="178" y="190.9">Title:</text>
<text x="187.7" y="190.9">Base</text>
<text x="197.1" y="190.9">board</text>
</g>
<g font-size="2.1" fill="#840000">
<text x="178" y="184">Sheet:</text>
<text x="178" y="181.2">Identitylabs</text>
<text x="178" y="186.7">File:</text>
<text x="184.1" y="186.7">compute-board.kicad_sch</text>
<text x="178" y="196.9">KiCad</text>
<text x="178" y="194.1">Size:</text>
<text x="184.7" y="194.1">A4</text>
<text x="185.7" y="196.9">E.D.A.</text>
<text x="193.3" y="196.9">9.0.7</text>
<text x="200" y="194.1">Date:</text>
<text x="207" y="194.1">2026-04-10</text>
<text x="263" y="194.3">Rev:</text>
<text x="263" y="196.9">Id:</text>
<text x="267.1" y="196.9">1/1</text>
<text x="269.4" y="194.3">v1.0.1</text>
</g>
<g font-size="1.8" fill="#840000">
<text x="35" y="11.9">1</text>
<text x="85" y="11.9">2</text>
<text x="135" y="11.9">3</text>
<text x="185" y="11.9">4</text>
<text x="235" y="11.9">5</text>
<text x="285" y="11.9">6</text>
<text x="34.1" y="28.9">VCC</text>
<text x="63.7" y="28.9">GND</text>
<text x="10.3" y="35.9">A</text>
<text x="29.5" y="31.4">VCC_AUX</text>
<text x="30.8" y="34">GPIO39</text>
<text x="63.7" y="31.4">GPIO36</text>
<text x="63.7" y="34">GPIO34</text>
<text x="139.3" y="34">VCC_AUX_ENA</text>
<text x="285.3" y="35.9">A</text>
<text x="30.8" y="39.1">GPIO33</text>
<text x="30.8" y="41.6">GPIO26</text>
<text x="30.8" y="36.5">GPIO35</text>
<text x="63.7" y="41.6">GPIO27</text>
<text x="63.7" y="39.1">GPIO25</text>
<text x="63.7" y="36.5">GPIO32</text>
<text x="30.8" y="44.1">GPIO14</text>
<text x="33.9" y="46.7">GND</text>
<text x="63.7" y="44.1">CONFIG_ENA</text>
<text x="63.7" y="46.7">VCC_AUX_ENA</text>
<text x="31.7" y="49.2">AUX01</text>
<text x="31.7" y="51.8">AUX03</text>
<text x="63.7" y="51.8">AUX04</text>
<text x="63.7" y="49.2">AUX02</text>
<text x="28" y="59.4">ESP_PROG</text>
<text x="31.7" y="54.3">AUX05</text>
<text x="33.1" y="56.8">LED1</text>
<text x="63.7" y="54.3">AUX06</text>
<text x="63.7" y="56.8">GPIO02</text>
<text x="63.7" y="59.4">GPIO04</text>
<text x="23.6" y="64.5">GPIO05/SD_CS</text>
<text x="30.8" y="61.9">GPIO16</text>
<text x="63.7" y="61.9">GPIO17</text>
<text x="63.7" y="64.5">GPIO18/SD_SCK</text>
<text x="129.4" y="65.7">SDA</text>
<text x="129.5" y="63.2">SCL</text>
<text x="21.5" y="67">GPIO19/SD_MISO</text>
<text x="34.2" y="69.5">SDA</text>
<text x="63.7" y="69.5">RXD0</text>
<text x="63.7" y="67">AUX07</text>
<text x="148.5" y="69.5">SCL</text>
<text x="21.5" y="74.6">GPIO23/SD_MOSI</text>
<text x="33.1" y="72.1">TXD0</text>
<text x="33.9" y="77.2">GND</text>
<text x="63.7" y="77.2">V_BAT</text>
<text x="63.7" y="74.6">GND</text>
<text x="63.7" y="72.1">SCL</text>
<text x="148.5" y="72.1">SDA</text>
<text x="230" y="75.9">RST</text>
<text x="259.2" y="74.6">CONFIG_ENA</text>
<text x="10.3" y="85.9">B</text>
<text x="285.3" y="85.9">B</text>
<text x="67" y="110.3" transform="rotate(-90 67 110.3)">ESP_PROG</text>
<text x="69.5" y="110.3" transform="rotate(-90 69.5 110.3)">TXD0</text>
<text x="72.1" y="110.3" transform="rotate(-90 72.1 110.3)">GPIO02</text>
<text x="74.6" y="110.3" transform="rotate(-90 74.6 110.3)">RXD0</text>
<text x="77.2" y="110.3" transform="rotate(-90 77.2 110.3)">GPIO04</text>
<text x="79.7" y="110.3" transform="rotate(-90 79.7 110.3)">GPIO05/SD_CS</text>
<text x="82.2" y="110.3" transform="rotate(-90 82.2 110.3)">CONFIG_ENA</text>
<text x="84.8" y="110.3" transform="rotate(-90 84.8 110.3)">VCC_AUX_ENA</text>
<text x="87.3" y="110.3" transform="rotate(-90 87.3 110.3)">GPIO14</text>
<text x="89.9" y="110.3" transform="rotate(-90 89.9 110.3)">LED1</text>
<text x="92.4" y="110.3" transform="rotate(-90 92.4 110.3)">GPIO16</text>
<text x="94.9" y="110.3" transform="rotate(-90 94.9 110.3)">GPIO17</text>
<text x="97.5" y="110.3" transform="rotate(-90 97.5 110.3)">GPIO18/SD_SCK</text>
<text x="100" y="110.3" transform="rotate(-90 100 110.3)">GPIO19/SD_MISO</text>
<text x="102.6" y="110.3" transform="rotate(-90 102.6 110.3)">SDA</text>
<text x="105.1" y="110.3" transform="rotate(-90 105.1 110.3)">SCL</text>
<text x="107.6" y="110.3" transform="rotate(-90 107.6 110.3)">GPIO23/SD_MOSI</text>
<text x="110.2" y="110.3" transform="rotate(-90 110.2 110.3)">GPIO25</text>
<text x="112.7" y="110.3" transform="rotate(-90 112.7 110.3)">GPIO26</text>
<text x="115.3" y="110.3" transform="rotate(-90 115.3 110.3)">GPIO27</text>
<text x="117.8" y="110.3" transform="rotate(-90 117.8 110.3)">GPIO32</text>
<text x="120.3" y="110.3" transform="rotate(-90 120.3 110.3)">GPIO33</text>
<text x="122.9" y="110.3" transform="rotate(-90 122.9 110.3)">GPIO34</text>
<text x="125.4" y="110.3" transform="rotate(-90 125.4 110.3)">GPIO35</text>
<text x="175.3" y="115.3">LED1</text>
<text x="244.9" y="119.1">RXD0</text>
<text x="190.2" y="121.4" transform="rotate(-90 190.2 121.4)">2</text>
<text x="245.2" y="121.6">TXD0</text>
<text x="231.3" y="129.2">ESP_PROG</text>
<text x="10.3" y="135.9">C</text>
<text x="285.3" y="135.9">C</text>
<text x="67" y="147.3" transform="rotate(-90 67 147.3)">RST</text>
<text x="72.1" y="150.8" transform="rotate(-90 72.1 150.8)">GPIO36</text>
<text x="74.6" y="150.8" transform="rotate(-90 74.6 150.8)">GPIO39</text>
<text x="10.3" y="185.9">D</text>
<text x="285.3" y="185.9">D</text>
<text x="35" y="199.9">1</text>
<text x="85" y="199.9">2</text>
<text x="135" y="199.9">3</text>
<text x="185" y="199.9">4</text>
<text x="235" y="199.9">5</text>
<text x="285" y="199.9">6</text>
</g>
<g font-size="1.8" fill="#0000c2">
<text x="40.1" y="17.3">PC104</text>
<text x="47.7" y="17.3">CONNECTOR</text>
<text x="156.4" y="18.1">Aux</text>
<text x="160.8" y="18.1">PSU</text>
<text x="230.4" y="18.5">Main</text>
<text x="235.9" y="18.5">PSU</text>
<text x="187.4" y="34.7">place</text>
<text x="189.2" y="32.6">ceramic</text>
<text x="193.7" y="34.7">close</text>
<text x="262.1" y="34.6">ceramic</text>
<text x="260.3" y="36.7">place</text>
<text x="266.6" y="36.7">close</text>
<text x="130" y="52.9">i2c</text>
<text x="134.1" y="52.9">connectors</text>
<text x="145.6" y="52.9">and</text>
<text x="150.2" y="52.9">resistors</text>
<text x="224.4" y="56">RESET</text>
<text x="215.9" y="113.3">ESP</text>
<text x="220.7" y="113.3">programming</text>
<text x="101.1" y="192.1">SD CARD</text>
</g>
<g font-size="1.8" fill="#006464">
<text x="79.9" y="17.6">H1</text>
<text x="47.6" y="23.7">PC104</text>
<text x="49.6" y="21.2">J1</text>
<text x="78.1" y="19.4">MH_01</text>
<text x="109" y="19.9">V_BAT</text>
<text x="126.7" y="19.9">V_BAT</text>
<text x="158.8" y="23.7">XC6220B331MR</text>
<text x="165" y="21.2">U2</text>
<text x="182.5" y="19.9">VCC_AUX</text>
<text x="204.7" y="19.9">PWR_FLAG</text>
<text x="237.5" y="23.7">XC6220B331MR</text>
<text x="243.7" y="21.2">U4</text>
<text x="271.1" y="19.9">VCC</text>
<text x="45.2" y="28.8">1</text>
<text x="55" y="28.8">2</text>
<text x="77.8" y="28.3">MH_02</text>
<text x="79.9" y="26.5">H2</text>
<text x="113" y="29.6">Conn_01x02</text>
<text x="119.4" y="25">V_BAT1</text>
<text x="159.3" y="28.8">VIN</text>
<text x="168.6" y="28.8">VOUT</text>
<text x="215.6" y="25.2">V_BAT</text>
<text x="238" y="28.8">VIN</text>
<text x="247.3" y="28.8">VOUT</text>
<text x="45.2" y="31.3">3</text>
<text x="45.2" y="33.9">5</text>
<text x="55" y="31.3">4</text>
<text x="55" y="33.9">6</text>
<text x="79.9" y="35.9">H3</text>
<text x="109.7" y="32.6">GND</text>
<text x="132.2" y="35.2">C3</text>
<text x="159.3" y="33.9">CE</text>
<text x="167.2" y="35.1" transform="rotate(-90 167.2 35.1)">GND</text>
<text x="181.4" y="32.6">C4</text>
<text x="181.6" y="30.3">4.7uF</text>
<text x="216.9" y="32.6">C6</text>
<text x="217.2" y="30.3">10uF</text>
<text x="238" y="33.9">CE</text>
<text x="246" y="35.1" transform="rotate(-90 246 35.1)">GND</text>
<text x="276.9" y="32.6">C8</text>
<text x="276.9" y="35.2">4.7uF</text>
<text x="45.2" y="36.4">7</text>
<text x="45.2" y="39">9</text>
<text x="45.2" y="41.5">11</text>
<text x="53.8" y="39">10</text>
<text x="53.8" y="41.5">12</text>
<text x="55" y="36.4">8</text>
<text x="77.8" y="37.4">MH_03</text>
<text x="129.8" y="37.4">10uF</text>
<text x="184.7" y="41.5">GND</text>
<text x="45.2" y="44">13</text>
<text x="45.2" y="46.6">15</text>
<text x="53.8" y="44">14</text>
<text x="53.8" y="46.6">16</text>
<text x="78.3" y="45.1">MH_04</text>
<text x="79.9" y="43.3">H4</text>
<text x="127.5" y="44">GND</text>
<text x="164.3" y="46.6">GND</text>
<text x="220.2" y="42.8">GND</text>
<text x="243.1" y="46.6">GND</text>
<text x="271" y="42.8">GND</text>
<text x="45.2" y="49.1">17</text>
<text x="45.2" y="51.7">19</text>
<text x="53.8" y="49.1">18</text>
<text x="53.8" y="51.7">20</text>
<text x="83.1" y="52.9">GND</text>
<text x="45.2" y="54.2">21</text>
<text x="45.2" y="56.7">23</text>
<text x="45.2" y="59.3">25</text>
<text x="53.8" y="54.2">22</text>
<text x="53.8" y="56.7">24</text>
<text x="53.8" y="59.3">26</text>
<text x="130.4" y="57">VCC_AUX</text>
<text x="161.1" y="55.7">VCC_AUX</text>
<text x="191.5" y="54.2">V_BAT</text>
<text x="45.2" y="61.8">27</text>
<text x="45.2" y="64.4">29</text>
<text x="53.8" y="61.8">28</text>
<text x="53.8" y="64.4">30</text>
<text x="142.2" y="63.1">J4</text>
<text x="142.2" y="65.6">i2c</text>
<text x="150.4" y="65.6">2.2K</text>
<text x="151.6" y="63.6">R5</text>
<text x="165.1" y="63.1">R6</text>
<text x="165.1" y="65.1">2.2K</text>
<text x="212.7" y="60.6">VCC</text>
<text x="249.8" y="60.8">VCC_AUX</text>
<text x="45.2" y="66.9">31</text>
<text x="45.2" y="69.4">33</text>
<text x="45.2" y="72">35</text>
<text x="53.8" y="66.9">32</text>
<text x="53.8" y="69.4">34</text>
<text x="53.8" y="72">36</text>
<text x="178.3" y="69.4">TPS3839DBZ</text>
<text x="187.7" y="66.9">U3</text>
<text x="195.2" y="66.3" transform="rotate(-90 195.2 66.3)">VDD</text>
<text x="195.7" y="68.2">~{RESET}</text>
<text x="217.2" y="68.2">R7</text>
<text x="217.2" y="70.7">10K</text>
<text x="256.5" y="66.9">R8</text>
<text x="256.5" y="69.4">10K</text>
<text x="45.2" y="74.5">37</text>
<text x="45.2" y="77.1">39</text>
<text x="53.8" y="74.5">38</text>
<text x="53.8" y="77.1">40</text>
<text x="132.6" y="73.3">GND</text>
<text x="195.2" y="72.1" transform="rotate(-90 195.2 72.1)">GND</text>
<text x="34.6" y="82.1">PWR_FLAG</text>
<text x="192.3" y="80.9">GND</text>
<text x="201.9" y="82.1">RESET</text>
<text x="201.9" y="79.6">RESET1</text>
<text x="218.4" y="79.6">C5</text>
<text x="218.4" y="82.1">1uF</text>
<text x="224.5" y="83.9">RST</text>
<text x="228.6" y="79.6">J6</text>
<text x="241.3" y="78.3">SW2</text>
<text x="241.3" y="80.9">WEB_CONF</text>
<text x="257.8" y="78.3">C7</text>
<text x="257.8" y="80.9">1uF</text>
<text x="252" y="89.8">GND</text>
<text x="212.6" y="91">GND</text>
<text x="191.6" y="105.3">VCC_AUX</text>
<text x="191.4" y="113.3" transform="rotate(-90 191.4 113.3)">VDD</text>
<text x="248.7" y="112.9">V_BAT</text>
<text x="66.9" y="118.2" transform="rotate(-90 66.9 118.2)">IO0</text>
<text x="72" y="118.2" transform="rotate(-90 72 118.2)">IO2</text>
<text x="77.1" y="118.2" transform="rotate(-90 77.1 118.2)">IO4</text>
<text x="79.6" y="118.2" transform="rotate(-90 79.6 118.2)">IO5</text>
<text x="82.1" y="119.4" transform="rotate(-90 82.1 119.4)">IO12</text>
<text x="84.7" y="119.4" transform="rotate(-90 84.7 119.4)">IO13</text>
<text x="87.2" y="119.4" transform="rotate(-90 87.2 119.4)">IO14</text>
<text x="89.8" y="119.4" transform="rotate(-90 89.8 119.4)">IO15</text>
<text x="92.3" y="119.4" transform="rotate(-90 92.3 119.4)">IO16</text>
<text x="94.8" y="119.4" transform="rotate(-90 94.8 119.4)">IO17</text>
<text x="97.4" y="119.4" transform="rotate(-90 97.4 119.4)">IO18</text>
<text x="99.9" y="119.4" transform="rotate(-90 99.9 119.4)">IO19</text>
<text x="102.5" y="119.4" transform="rotate(-90 102.5 119.4)">IO21</text>
<text x="105" y="119.4" transform="rotate(-90 105 119.4)">IO22</text>
<text x="107.5" y="119.4" transform="rotate(-90 107.5 119.4)">IO23</text>
<text x="110.1" y="119.4" transform="rotate(-90 110.1 119.4)">IO25</text>
<text x="112.6" y="119.4" transform="rotate(-90 112.6 119.4)">IO26</text>
<text x="115.2" y="119.4" transform="rotate(-90 115.2 119.4)">IO27</text>
<text x="117.7" y="119.4" transform="rotate(-90 117.7 119.4)">IO32</text>
<text x="120.2" y="119.4" transform="rotate(-90 120.2 119.4)">IO33</text>
<text x="122.8" y="119.4" transform="rotate(-90 122.8 119.4)">IO34</text>
<text x="125.3" y="119.4" transform="rotate(-90 125.3 119.4)">IO35</text>
<text x="185.7" y="115.2">DIN</text>
<text x="190.2" y="115.2">DOUT</text>
<text x="191.4" y="119.1" transform="rotate(-90 191.4 119.1)">VSS</text>
<text x="196" y="119.2">D1</text>
<text x="259.1" y="119">J3</text>
<text x="46.3" y="120.2">VCC</text>
<text x="69.4" y="124.1" transform="rotate(-90 69.4 124.1)">TXD0/IO1</text>
<text x="74.5" y="124.4" transform="rotate(-90 74.5 124.4)">RXD0/IO3</text>
<text x="131.1" y="125">ESP32-WROOM-32E</text>
<text x="139.6" y="122.4">U1</text>
<text x="191.2" y="121.5">WS2812B-2020</text>
<text x="217.1" y="124.1">ESP</text>
<text x="221.5" y="121.5">SW1</text>
<text x="221.9" y="124.1">Program</text>
<text x="259.1" y="121.5">ESP_PROGRAM</text>
<text x="45.7" y="131.7">C1</text>
<text x="58.4" y="131.7">C2</text>
<text x="64" y="127.9">VDD</text>
<text x="125" y="127.9">GND</text>
<text x="188.5" y="127.9">GND</text>
<text x="249.4" y="129.1">GND</text>
<text x="45.7" y="134.2">100nF</text>
<text x="58.4" y="134.2">22uF</text>
<text x="130" y="134.2">GND</text>
<text x="216.4" y="134.2">GND</text>
<text x="231.1" y="132.9">J2</text>
<text x="231.1" y="135.5">ESP_PROG</text>
<text x="46.2" y="141.8">GND</text>
<text x="66.9" y="139.2" transform="rotate(-90 66.9 139.2)">EN</text>
<text x="72" y="139.2" transform="rotate(-90 72 139.2)">SENSOR_VP</text>
<text x="74.5" y="139.2" transform="rotate(-90 74.5 139.2)">SENSOR_VN</text>
<text x="77.1" y="158.6">VCC_AUX</text>
<text x="134" y="159.6">104031-0811</text>
<text x="139.8" y="157.1">J5</text>
<text x="63.1" y="162.4">VCC_AUX</text>
<text x="130" y="164.7">DAT2</text>
<text x="130" y="167.2">CD/DAT3</text>
<text x="147.2" y="164.7">DAT1</text>
<text x="150.5" y="167.2">9</text>
<text x="56.9" y="170.5">C11</text>
<text x="63.3" y="170.5">C10</text>
<text x="72.1" y="170.3">C9</text>
<text x="130" y="169.8">CMD</text>
<text x="130" y="172.3">VDD</text>
<text x="149.3" y="169.8">10</text>
<text x="149.3" y="172.3">11</text>
<text x="57.9" y="174.6">2.2uF</text>
<text x="64.3" y="174.6">2.2uF</text>
<text x="71.9" y="174.6">0.1uF</text>
<text x="130" y="174.9">CLK</text>
<text x="130" y="177.4">VSS</text>
<text x="130" y="179.9">DAT0</text>
<text x="149.3" y="174.9">12</text>
<text x="149.3" y="177.4">13</text>
<text x="149.3" y="179.9">14</text>
<text x="65.3" y="182.2">GND</text>
<text x="121.2" y="188.6">GND</text>
</g>
<g font-size="1.8" fill="#a90000">
<text x="113" y="23.9">1</text>
<text x="41.2" y="27.7">1</text>
<text x="59" y="27.7">2</text>
<text x="113" y="26.4">2</text>
<text x="155.5" y="27.7">1</text>
<text x="175.8" y="27.7">5</text>
<text x="234.2" y="27.7">1</text>
<text x="254.6" y="27.7">5</text>
<text x="41.2" y="30.2">3</text>
<text x="41.2" y="32.8">5</text>
<text x="41.2" y="35.3">7</text>
<text x="59" y="30.2">4</text>
<text x="59" y="32.8">6</text>
<text x="59" y="35.3">8</text>
<text x="155.5" y="32.8">3</text>
<text x="234.2" y="32.8">3</text>
<text x="40.6" y="40.4">11</text>
<text x="41.2" y="37.8">9</text>
<text x="58.4" y="37.8">10</text>
<text x="58.4" y="40.4">12</text>
<text x="166.1" y="38.8" transform="rotate(-90 166.1 38.8)">2</text>
<text x="244.9" y="38.8" transform="rotate(-90 244.9 38.8)">2</text>
<text x="40.6" y="42.9">13</text>
<text x="40.6" y="45.5">15</text>
<text x="58.4" y="42.9">14</text>
<text x="58.4" y="45.5">16</text>
<text x="40.6" y="48">17</text>
<text x="40.6" y="50.5">19</text>
<text x="40.6" y="53.1">21</text>
<text x="58.4" y="48">18</text>
<text x="58.4" y="50.5">20</text>
<text x="58.4" y="53.1">22</text>
<text x="40.6" y="55.6">23</text>
<text x="40.6" y="58.2">25</text>
<text x="58.4" y="55.6">24</text>
<text x="58.4" y="58.2">26</text>
<text x="135.8" y="59.4">1</text>
<text x="40.6" y="60.7">27</text>
<text x="40.6" y="63.2">29</text>
<text x="40.6" y="65.8">31</text>
<text x="58.4" y="60.7">28</text>
<text x="58.4" y="63.2">30</text>
<text x="58.4" y="65.8">32</text>
<text x="135.8" y="62">2</text>
<text x="135.8" y="64.5">3</text>
<text x="194.1" y="61.7" transform="rotate(-90 194.1 61.7)">3</text>
<text x="40.6" y="68.3">33</text>
<text x="40.6" y="70.9">35</text>
<text x="58.4" y="68.3">34</text>
<text x="58.4" y="70.9">36</text>
<text x="135.8" y="67.1">4</text>
<text x="202.5" y="67.1">2</text>
<text x="40.6" y="73.4">37</text>
<text x="40.6" y="75.9">39</text>
<text x="58.4" y="73.4">38</text>
<text x="58.4" y="75.9">40</text>
<text x="194.1" y="74.4" transform="rotate(-90 194.1 74.4)">1</text>
<text x="225.8" y="77.5" transform="rotate(-90 225.8 77.5)">1</text>
<text x="116.6" y="113.7" transform="rotate(-90 116.6 113.7)">8</text>
<text x="119.1" y="113.7" transform="rotate(-90 119.1 113.7)">9</text>
<text x="121.7" y="113.7" transform="rotate(-90 121.7 113.7)">6</text>
<text x="124.2" y="113.7" transform="rotate(-90 124.2 113.7)">7</text>
<text x="190.2" y="108.7" transform="rotate(-90 190.2 108.7)">4</text>
<text x="65.8" y="114.3" transform="rotate(-90 65.8 114.3)">25</text>
<text x="68.3" y="114.3" transform="rotate(-90 68.3 114.3)">35</text>
<text x="70.9" y="114.3" transform="rotate(-90 70.9 114.3)">24</text>
<text x="73.4" y="114.3" transform="rotate(-90 73.4 114.3)">34</text>
<text x="75.9" y="114.3" transform="rotate(-90 75.9 114.3)">26</text>
<text x="78.5" y="114.3" transform="rotate(-90 78.5 114.3)">29</text>
<text x="81" y="114.3" transform="rotate(-90 81 114.3)">14</text>
<text x="83.6" y="114.3" transform="rotate(-90 83.6 114.3)">16</text>
<text x="86.1" y="114.3" transform="rotate(-90 86.1 114.3)">13</text>
<text x="88.6" y="114.3" transform="rotate(-90 88.6 114.3)">23</text>
<text x="91.2" y="114.3" transform="rotate(-90 91.2 114.3)">27</text>
<text x="93.7" y="114.3" transform="rotate(-90 93.7 114.3)">28</text>
<text x="96.3" y="114.3" transform="rotate(-90 96.3 114.3)">30</text>
<text x="98.8" y="114.3" transform="rotate(-90 98.8 114.3)">31</text>
<text x="101.3" y="114.3" transform="rotate(-90 101.3 114.3)">33</text>
<text x="103.9" y="114.3" transform="rotate(-90 103.9 114.3)">36</text>
<text x="106.4" y="114.3" transform="rotate(-90 106.4 114.3)">37</text>
<text x="109" y="114.3" transform="rotate(-90 109 114.3)">10</text>
<text x="111.5" y="114.3" transform="rotate(-90 111.5 114.3)">11</text>
<text x="114" y="114.3" transform="rotate(-90 114 114.3)">12</text>
<text x="183.4" y="114">3</text>
<text x="196.1" y="114">1</text>
<text x="252.7" y="115.3">1</text>
<text x="252.7" y="117.9">2</text>
<text x="252.7" y="120.4">3</text>
<text x="252.7" y="122.9">4</text>
<text x="61.5" y="126.7">2</text>
<text x="130.1" y="126.7">1</text>
<text x="228.3" y="130.9" transform="rotate(-90 228.3 130.9)">1</text>
<text x="65.8" y="141.7" transform="rotate(-90 65.8 141.7)">3</text>
<text x="70.9" y="141.7" transform="rotate(-90 70.9 141.7)">4</text>
<text x="73.4" y="141.7" transform="rotate(-90 73.4 141.7)">5</text>
<text x="126.3" y="163.6">1</text>
<text x="126.3" y="166.1">2</text>
<text x="154.2" y="163.6">8</text>
<text x="154.2" y="166.1">9</text>
<text x="126.3" y="168.7">3</text>
<text x="126.3" y="171.2">4</text>
<text x="126.3" y="173.7">5</text>
<text x="153.6" y="168.7">10</text>
<text x="153.6" y="171.2">11</text>
<text x="153.6" y="173.7">12</text>
<text x="126.3" y="176.3">6</text>
<text x="126.3" y="178.8">7</text>
<text x="153.6" y="176.3">13</text>
<text x="153.6" y="178.8">14</text>
</g>
<g font-size="1.8" fill="#0f0f0f">
<text x="92.7" y="166">GPIO05/SD_CS</text>
<text x="91.4" y="168.6">GPIO23/SD_MOSI</text>
<text x="91.4" y="173.6">GPIO18/SD_SCK</text>
<text x="91.4" y="178.7">GPIO19/SD_MISO</text>
</g>
<text font-size="1.1" fill="#840000" x="191.5" y="119.1">RGB</text>
<g font-size="1.1" fill="#006464">
<text x="86.4" y="162.9">50k</text>
<text x="86.7" y="166">R1</text>
<text x="86.4" y="168.2">50k</text>
<text x="86.4" y="173.3">50k</text>
<text x="86.7" y="171">R2</text>
<text x="86.4" y="178.4">50k</text>
<text x="86.7" y="176.1">R3</text>
<text x="86.7" y="181.2">R4</text>
</g>
</svg>
